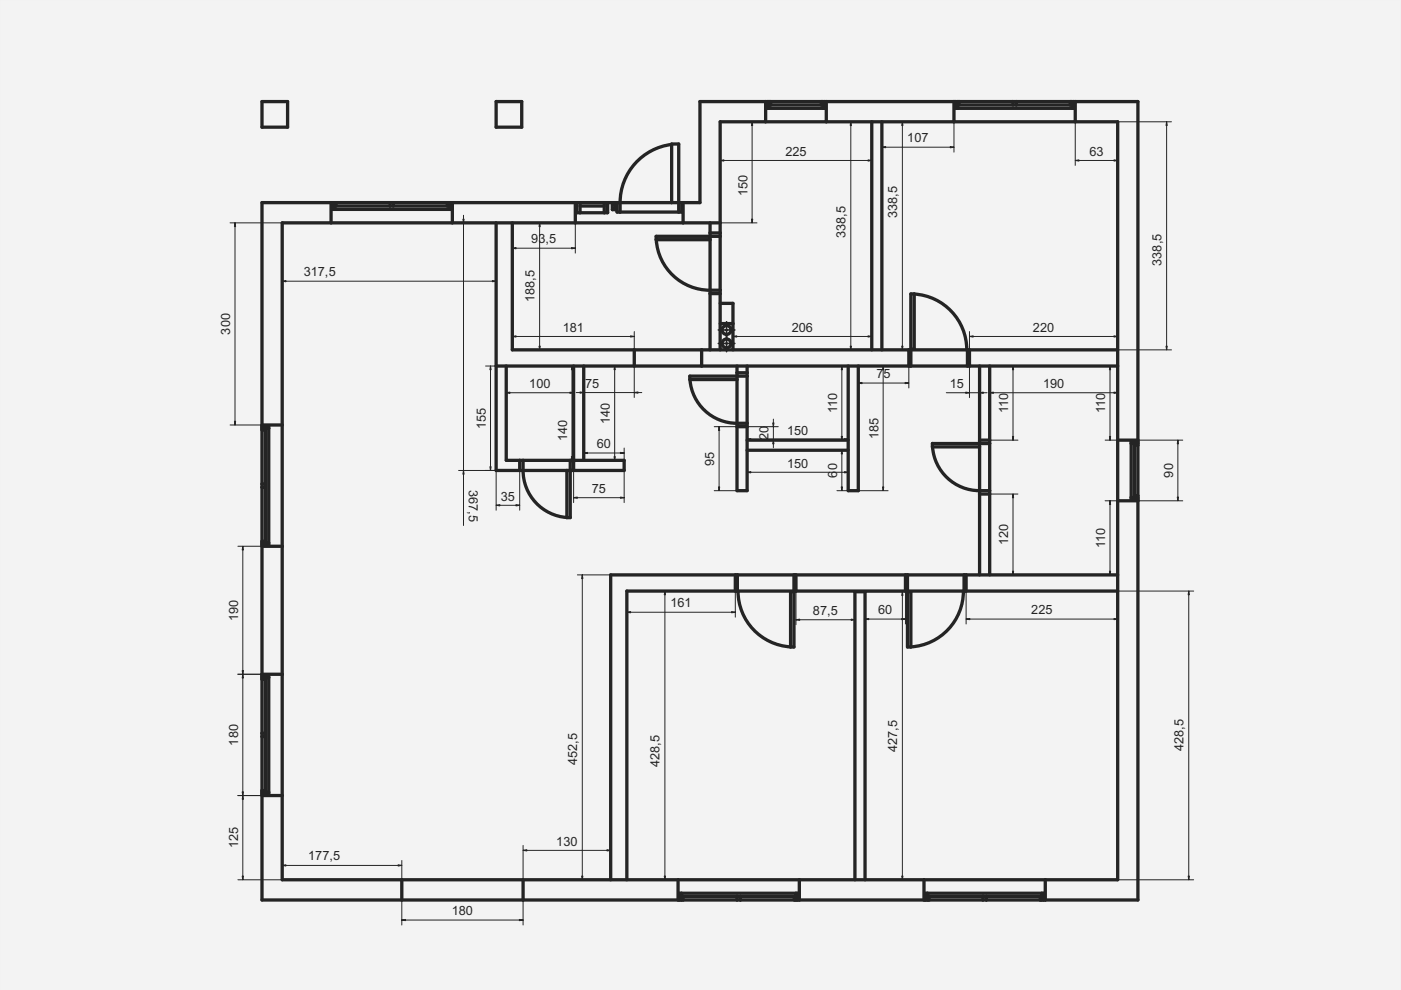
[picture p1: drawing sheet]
<svg xmlns="http://www.w3.org/2000/svg" width="297mm" height="210mm" viewBox="0 0 297 210" stroke-linecap="round" stroke-linejoin="round" font-family="sans-serif">
<path d="M0 0h297v210h-297z" fill-rule="evenodd" fill="#f1f3f5"/>
<path d="M0 0h297v210h-297zM0 0v210h297v-210z" fill="#000"/>
<g fill="none" stroke="#212529" stroke-width=".7">
<path d="M55.5 21.5h5.5v5.5h-5.5zM105.2 21.5h5.4v5.5h-5.4zM142.4 30.6a12.4 12.4 0 0 0-10.9 12.4v2M162.3 21.5v4.3M162.7 21.5v1.5h12.1v-1.5M163 22.3h11.5M163 21.5v1.5M163.4 21.5v.8M174.1 21.5v.8M174.5 21.5v1.5M175.2 21.5v4.3M184.8 25.8v48.4"/>
<path d="M187 25.8v48.4M202.3 21.5v4.3M202.6 21.5v1.5h25v-1.5M203 21.5v1.5M203 22.3h24.3M203.3 21.5v.8M214.8 21.5v.8M215.5 21.5v.8M226.9 21.5v.8M227.3 21.5v1.5M228 21.5v4.3M55.5 43h92.9v-21.5h92.9v169.3h-185.8z"/>
<path d="M70.2 43v4.2M70.5 43v1.4h25v-1.4M70.9 43v1.4M70.9 43.7h24.3M71.3 43v.7M82.7 43v.7M83.4 43v.7M94.8 43v.7M95.2 43v1.4M95.9 43v4.2M105.2 47.2v52.5h27.1v-2.1h-25v-20M108.6 47.2v27h128.4"/>
<path d="M122 43v4.2M122.3 43v2.1h6.5v-2.1M123 43.7h5.1M123 43v2.1M128.1 43v2.1M129.8 43h.7v1.5M129.8 43v1.5h.7v-1.5M130.5 43.7h.1M130.8 43v2h13.7v-2M139.1 50.8h11.4M139.1 50.8a11.4 11.4 0 0 0 11.4 10.7h2.2M142.4 43v-12.5h1.5v14.5"/>
<path d="M144.8 43v4.2M150.5 47.2v27M150.5 49.4h2.2M152.7 47.2h-92.9v139.3h177.2v-160.7h-84.3v48.4M152.7 50.1h-13.6v.7M105.2 77.6h131.8M121.6 77.6v22.1M123.8 77.6v20M134.5 74.2v3.4M148.8 74.2v3.4M150.5 62.2h2.2M152.7 68.6h2.7"/>
<path d="M152.7 64.3h2.7v9.9M156.3 77.6v26.4h2.1v-26.4M156.3 79h2.1M158.4 79.7h-12.1v.8h10M179.8 77.6v26.4h2.2v-26.4M192.7 74.2v3.4M193.8 62.3a11.9 11.9 0 0 1 11.2 11.9M193.8 62.3h-.7v15.3M193.8 62.3v11.7h-.7M205.1 74.2v3.4M205.5 74.2v3.4M207.7 77.6v44.3"/>
<path d="M209.8 77.6v44.3M55.5 90.1h4.3M55.5 90.5h1.5v25h-1.5M55.5 90.8h1.5M55.5 91.2h.8M56.3 90.8v24.3M110.2 97.6v2.1M110.9 97.6a11.3 11.3 0 0 0 2.3 8.5 10 10 0 0 0 7 3.6M120.9 97.6v12.1h-.7v-10M146.3 80.5a10 10 0 0 0 10 9.2h2.1M156.3 90.5h2.1M158.4 93.3h21.4"/>
<path d="M158.4 95.5h21.4M197.7 94.7h10M197.7 94.7a10 10 0 0 0 10 9.3h2.1M207.7 93.3h2.1M209.8 94h-12.1v.7M237 93.3h4.3M239.8 94h1.5M240.5 94v11.5M240.5 94.4h.8M241.3 93.7h-1.5v12.1h1.5M55.5 115.8h4.3M55.5 115.1h1.5"/>
<path d="M55.5 102.6h.8M55.5 103.3h.8M55.5 114.7h.8M207.7 104.7h2.1M237 106.2h4.3M239.8 105.5h1.5M240.5 105.1h.8M155.9 121.9v3.4M156.3 121.9v3.4M156.5 125.3a11.9 11.9 0 0 0 11.1 11.9M168.3 125.5h-.7v11.7M168.3 121.9v15.3h-.7"/>
<path d="M168.8 121.9v3.4M192 121.9v3.4M192.4 121.9v15.3h.7M192.4 125.5h.7v11.7M204.3 125.3a11.9 11.9 0 0 1-11.2 11.9M204.4 121.9v3.4M204.8 121.9v3.4M237 121.9h-107.5v64.6M237 125.3h-104.1v61.2M55.5 143h4.3M55.5 143.3h1.5v25h-1.5M55.5 143.7h1.5"/>
<path d="M55.5 144h.8M55.5 155.5h.8M55.5 156.2h.8M56.3 143.7v24.3M55.5 168.7h4.3M55.5 168h1.5M55.5 167.6h.8M85.2 186.5v4.3M110.9 186.5v4.3M143.8 186.5v4.3M144.1 190.8v-1.4h25v1.4M144.5 189.4v1.4"/>
<path d="M144.5 190.1h24.3M144.8 190.1v.7M156.3 190.1v.7M157 190.1v.7M168.4 190.1v.7M168.8 189.4v1.4M169.5 186.5v4.3M181.3 186.5v-61h2.1v61M195.9 186.5v4.3M196.3 190.8v-1.4h25v1.4M196.6 190.1h24.3M196.6 189.4v1.4"/>
<path d="M197 190.1v.7M208.4 190.1v.7M209.1 190.1v.7M220.5 190.1v.7M220.9 189.4v1.4M221.6 186.5v4.3"/>
<circle cx="154" cy="72.8" r=".94"/>
<circle cx="154" cy="70" r=".94"/>
</g>
<g fill="#fff" stroke="#212529" stroke-width=".35">
<path d="M154 71.1v3.5zM152.3 72.8h3.5z" fill-rule="evenodd"/>
<path d="M154 68.2v3.5zM152.3 70h3.5z" fill-rule="evenodd"/>
</g>
<g fill="none" stroke="#212529" stroke-width=".21">
<path d="M152.7 34h32.1M159.5 25.8v21.4M160.5 25.8h-7.8v9.3M179.3 25.8h5.5v9.3M180.4 25.8v48.4M187 31.2h15.3M191.3 25.8v48.4M192.4 25.8h-5.4v6.4M202.3 25.8v6.4M228 34h9M228 25.8v9.3M247.3 25.8v48.4"/>
<path d="M248.4 25.8h-11.4v9.3M48.8 47.2h11v13.5M49.8 47.2v42.9M59.8 59.6h45.4M97.2 47.2h8v13.5M98.3 45.6v65.8M108.6 52.6h13.4M114.4 47.2v27M115.4 47.2h-6.8v6.5M122 47.2v6.5M152.7 47.2h7.8M103 77.6h2.2"/>
<path d="M104 77.6v22.1M107.3 77.6v6.7M108.6 70.3v3.9h6.8M108.6 71.3h25.9M120.2 77.6h2.1M121.3 77.6v20M121.6 77.6v6.7M130.3 77.6v20M131.4 77.6h-7.6v6.7M134.5 70.3v3.9M134.5 77.6v6.7M155.4 71.3h29.4"/>
<path d="M155.4 70.3v3.9M177.4 77.6h2.4M178.5 77.6v15.7M184.8 70.3v3.9h-5.5M187 74.2h5.4M187.2 77.6v26.4M188.3 77.6h-6.3v4.7M192.7 77.6v4.7M205.5 71.3h31.5M205.5 70.3v3.9M205.5 77.6v6.7M207.7 77.6v6.7"/>
<path d="M214.8 77.6v15.7M215.8 77.6h-6v6.7M234.3 77.6h2.7v6.7M235.3 77.6v15.7M237 70.3v3.9h11.4M48.8 90.1h11M97.2 99.7h8v8.5M107.3 83.3h14.3M110.2 99.7v8.5M120.2 97.6h2.1M121.6 99.7v6.9M122.2 83.2h13.9"/>
<path d="M123.8 96h8.5M123.8 95v2.6h7.6M132.3 95v2.6M132.3 99.7v6.9M151.4 90.5h4.9M152.5 90.5v13.5M158.4 93.3h6.6M158.4 92.1v2.1M158.4 95.5v5.7M158.4 90.5h6.6M158.4 93.1h21.4M164 88.9v6"/>
<path d="M177.4 93.3h2.4M177.4 95.5h2.4v5.7M178.5 95.5v8.5M179.8 92.1v2.1M182 81.2h10.7M200.6 83.3h8.7M209.8 83.3h27.2M209.8 93.3h6M234.3 93.3h16.5M249.7 93.3v12.9M50.4 115.8h9.4M51.5 115.8v70.7"/>
<path d="M105.2 107.1h5M121.6 105.5h10.7M151.4 104h4.9M158.4 100.1h21.4M177.4 104h2.4M182 104h6.3M209.8 104.7h6M214.8 104.7v17.2M234.3 106.2h16.5M235.3 106.2v15.7M122.4 121.9h7.1M123.5 121.9v64.6"/>
<path d="M132.9 129.8h23M141 125.3v61.2M142 125.3h-9.1v5.5M155.9 125.3v5.5M168.8 131.4h12.5M168.8 125.3v7.1M181.3 125.5v6.9M183.4 131.3h8.6M191.3 125.5v61M192 125.3v7M192.4 125.5h-9v6.8M204.8 131.3h32.2"/>
<path d="M204.8 125.3v7M209.8 121.9h6M234.3 121.9h2.7M252 125.3v61.2M253.1 125.3h-16.1v7M50.4 143h9.4M50.4 168.7h9.4M110.9 179.3v16.8M129.5 179.3v7.2h-7.1M59.8 182.5v4h-9.4M59.8 183.5h25.4M85.2 195.1h25.7"/>
<path d="M85.2 182.5v13.6M110.9 180.3h18.6M132.9 186.5h9.1M183.4 186.5h9M237 186.5h16.1"/>
</g>
<g fill="#212529" stroke="#212529" stroke-width=".21">
<path d="M98.1 46.4h.3l-.1 .8z"/>
<path d="M98.3 99.7l.1 .8h-.3z"/>
<path d="M59.8 59.6l.8-.1v.3z"/>
<path d="M104.4 59.5l.8 .1-.8 .2z"/>
<path d="M51.3 142.2h.3l-.1 .8z"/>
<path d="M51.5 115.8l.1 .8h-.3z"/>
<path d="M51.3 167.9h.3l-.1 .8z"/>
<path d="M51.5 143l.1 .8h-.3z"/>
<path d="M51.3 185.7h.3l-.1 .8z"/>
<path d="M51.5 168.7l.1 .8h-.3z"/>
<path d="M49.7 89.3h.3l-.2 .8z"/>
<path d="M49.8 47.2l.2 .8h-.3z"/>
<path d="M109.4 107l.8 .1-.8 .2z"/>
<path d="M105.2 107.1l.8-.1v.3z"/>
<path d="M251.9 185.7h.3l-.2 .8z"/>
<path d="M252 125.3l.2 .8h-.3z"/>
<path d="M236.2 131.1l.8 .2-.8 .1z"/>
<path d="M204.8 131.3l.8-.2v.3z"/>
<path d="M191.2 131.1l.8 .2-.8 .1z"/>
<path d="M183.4 131.3l.8-.2v.3z"/>
<path d="M191.2 185.7h.3l-.2 .8z"/>
<path d="M191.3 125.5l.2 .8h-.3z"/>
<path d="M168.8 131.4l.8-.1v.2z"/>
<path d="M180.5 131.3l.8 .1-.8 .1z"/>
<path d="M132.9 129.8l.8-.1v.2z"/>
<path d="M155.1 129.7l.8 .1-.8 .1z"/>
<path d="M140.8 185.7h.3l-.1 .8z"/>
<path d="M141 125.3l.1 .8h-.3z"/>
<path d="M123.3 185.7h.3l-.1 .8z"/>
<path d="M123.5 121.9l.1 .8h-.3z"/>
<path d="M128.7 180.2l.8 .1-.8 .1z"/>
<path d="M110.9 180.3l.8-.1v.2z"/>
<path d="M110.1 194.9l.8 .2-.8 .1z"/>
<path d="M85.2 195.1l.8-.2v.3z"/>
<path d="M59.8 183.5l.8-.1v.2z"/>
<path d="M84.4 183.4l.8 .1-.8 .1z"/>
<path d="M247.2 73.4h.3l-.2 .8z"/>
<path d="M247.3 25.8l.2 .8h-.3z"/>
<path d="M236.2 33.9l.8 .1-.8 .2z"/>
<path d="M228 34l.8-.1v.3z"/>
<path d="M187 31.2l.8-.1v.2z"/>
<path d="M201.5 31.1l.8 .1-.8 .1z"/>
<path d="M191.3 25.8l.2 .8h-.3z"/>
<path d="M191.2 73.4h.3l-.2 .8z"/>
<path d="M236.2 71.2l.8 .1-.8 .2z"/>
<path d="M205.5 71.3l.8-.1v.3z"/>
<path d="M236.2 83.1l.8 .2-.8 .1z"/>
<path d="M209.8 83.3l.8-.2v.3z"/>
<path d="M235.2 92.5h.3l-.2 .8z"/>
<path d="M235.3 77.6l.2 .8h-.3z"/>
<path d="M235.3 106.2l.2 .8h-.3z"/>
<path d="M235.2 121.1h.3l-.2 .8z"/>
<path d="M249.6 105.4h.3l-.2 .8z"/>
<path d="M249.7 93.3l.2 .8h-.3z"/>
<path d="M214.8 77.6l.1 .8h-.3z"/>
<path d="M214.6 92.5h.3l-.1 .8z"/>
<path d="M214.6 121.1h.3l-.1 .8z"/>
<path d="M214.8 104.7l.1 .8h-.3z"/>
<path d="M204.7 83.1l.8 .2-.8 .1z"/>
<path d="M207.7 83.3l.8-.2v.3z"/>
<path d="M191.9 81.1l.8 .1-.8 .1z"/>
<path d="M182 81.2l.8-.1v.2z"/>
<path d="M187.2 77.6l.2 .8h-.3z"/>
<path d="M187.1 103.2h.3l-.2 .8z"/>
<path d="M178.5 95.5l.1 .8h-.2z"/>
<path d="M178.4 103.2h.2l-.1 .8z"/>
<path d="M158.4 100.1l.8-.1v.3z"/>
<path d="M179 100l.8 .1-.8 .2z"/>
<path d="M152.5 90.5l.1 .8h-.3z"/>
<path d="M152.3 103.2h.3l-.1 .8z"/>
<path d="M178.5 77.6l.1 .8h-.2z"/>
<path d="M178.4 92.5h.2l-.1 .8z"/>
<path d="M179 93l.8 .1-.8 .2z"/>
<path d="M158.4 93.1l.8-.1v.3z"/>
<path d="M164 93.3l.1 .8h-.3z"/>
<path d="M163.8 89.7h.3l-.1 .8z"/>
<path d="M121.6 105.5l.8-.1v.3z"/>
<path d="M131.5 105.4l.8 .1-.8 .2z"/>
<path d="M131.5 95.9l.8 .1-.8 .2z"/>
<path d="M123.8 96l.8-.1v.3z"/>
<path d="M130.2 96.8h.3l-.2 .8z"/>
<path d="M130.3 77.6l.2 .8h-.3z"/>
<path d="M123 83.1l.8 .1-.8 .2z"/>
<path d="M134.5 83.2l.8-.1v.3z"/>
<path d="M103.9 98.9h.2l-.1 .8z"/>
<path d="M104 77.6l.1 .8h-.2z"/>
<path d="M120.8 83.1l.8 .2-.8 .1z"/>
<path d="M107.3 83.3l.8-.2v.3z"/>
<path d="M121.1 96.8h.3l-.1 .8z"/>
<path d="M121.3 77.6l.1 .8h-.3z"/>
<path d="M108.6 52.6l.8-.1v.3z"/>
<path d="M121.2 52.5l.8 .1-.8 .2z"/>
<path d="M114.3 73.4h.2l-.1 .8z"/>
<path d="M114.4 47.2l.1 .8h-.2z"/>
<path d="M133.7 71.2l.8 .1-.8 .2z"/>
<path d="M108.6 71.3l.8-.1v.3z"/>
<path d="M180.3 73.4h.2l-.1 .8z"/>
<path d="M180.4 25.8l.1 .8h-.2z"/>
<path d="M184 33.9l.8 .1-.8 .2z"/>
<path d="M152.7 34l.8-.1v.3z"/>
<path d="M159.3 46.4h.3l-.1 .8z"/>
<path d="M159.5 25.8l.1 .8h-.3z"/>
<path d="M184 71.2l.8 .1-.8 .2z"/>
<path d="M155.4 71.3l.8-.1v.3z"/>
</g>
<g font-size="2.7" fill="#212529">
<text x="166.5" y="33">225</text>
<text x="192.4" y="30.2">107</text>
<text x="231" y="33">63</text>
<text x="158.5" y="41.6" transform="rotate(-90 158.5 41.6)">150</text>
<text x="190.2" y="46.3" transform="rotate(-90 190.2 46.3)">338,5</text>
<text x="112.6" y="51.5">93,5</text>
<text x="179.3" y="50.5" transform="rotate(-90 179.3 50.5)">338,5</text>
<text x="64.4" y="58.5">317,5</text>
<text x="246.2" y="56.3" transform="rotate(-90 246.2 56.3)">338,5</text>
<text x="113.3" y="64.1" transform="rotate(-90 113.3 64.1)">188,5</text>
<text x="48.8" y="70.9" transform="rotate(-90 48.8 70.9)">300</text>
<text x="119.3" y="70.3">181</text>
<text x="167.9" y="70.3">206</text>
<text x="219" y="70.3">220</text>
<text x="112.2" y="82.3">100</text>
<text x="124.1" y="82.2">75</text>
<text x="185.8" y="80.2">7</text>
<text x="187.3" y="80.2">5</text>
<text x="201.4" y="82.3">15</text>
<text x="221.2" y="82.3">190</text>
<text x="129.3" y="89.9" transform="rotate(-90 129.3 89.9)">140</text>
<text x="177.5" y="87.6" transform="rotate(-90 177.5 87.6)">110</text>
<text x="213.8" y="87.6" transform="rotate(-90 213.8 87.6)">110</text>
<text x="234.3" y="87.6" transform="rotate(-90 234.3 87.6)">110</text>
<text x="103" y="90.9" transform="rotate(-90 103 90.9)">155</text>
<text x="120.3" y="93.5" transform="rotate(-90 120.3 93.5)">140</text>
<text x="126.5" y="95">60</text>
<text x="163" y="93.4" transform="rotate(-90 163 93.4)">20</text>
<text x="166.9" y="92.1">150</text>
<text x="186.2" y="93.1" transform="rotate(-90 186.2 93.1)">185</text>
<text x="151.5" y="98.7" transform="rotate(-90 151.5 98.7)">95</text>
<text x="166.9" y="99.1">150</text>
<text x="177.5" y="101.2" transform="rotate(-90 177.5 101.2)">6</text>
<text x="177.5" y="99.7" transform="rotate(-90 177.5 99.7)">0</text>
<text x="248.7" y="101.2" transform="rotate(-90 248.7 101.2)">90</text>
<text x="99.4" y="103.8" transform="rotate(90 99.4 103.8)">367,5</text>
<text x="106.2" y="106.1">35</text>
<text x="125.5" y="104.5">75</text>
<text x="213.8" y="115.6" transform="rotate(-90 213.8 115.6)">120</text>
<text x="234.3" y="116.2" transform="rotate(-90 234.3 116.2)">110</text>
<text x="50.5" y="131.6" transform="rotate(-90 50.5 131.6)">190</text>
<text x="142.2" y="128.8">161</text>
<text x="172.4" y="130.3">87,5</text>
<text x="186.2" y="130.3">60</text>
<text x="218.7" y="130.3">225</text>
<text x="50.5" y="158.1" transform="rotate(-90 50.5 158.1)">180</text>
<text x="190.2" y="159.4" transform="rotate(-90 190.2 159.4)">427,5</text>
<text x="250.9" y="159.3" transform="rotate(-90 250.9 159.3)">428,5</text>
<text x="122.3" y="162.2" transform="rotate(-90 122.3 162.2)">452,5</text>
<text x="139.9" y="162.7" transform="rotate(-90 139.9 162.7)">428,5</text>
<text x="50.5" y="179.9" transform="rotate(-90 50.5 179.9)">125</text>
<text x="117.9" y="179.3">130</text>
<text x="65.4" y="182.4">177,5</text>
<text x="95.8" y="194.1">180</text>
</g>
</svg>
